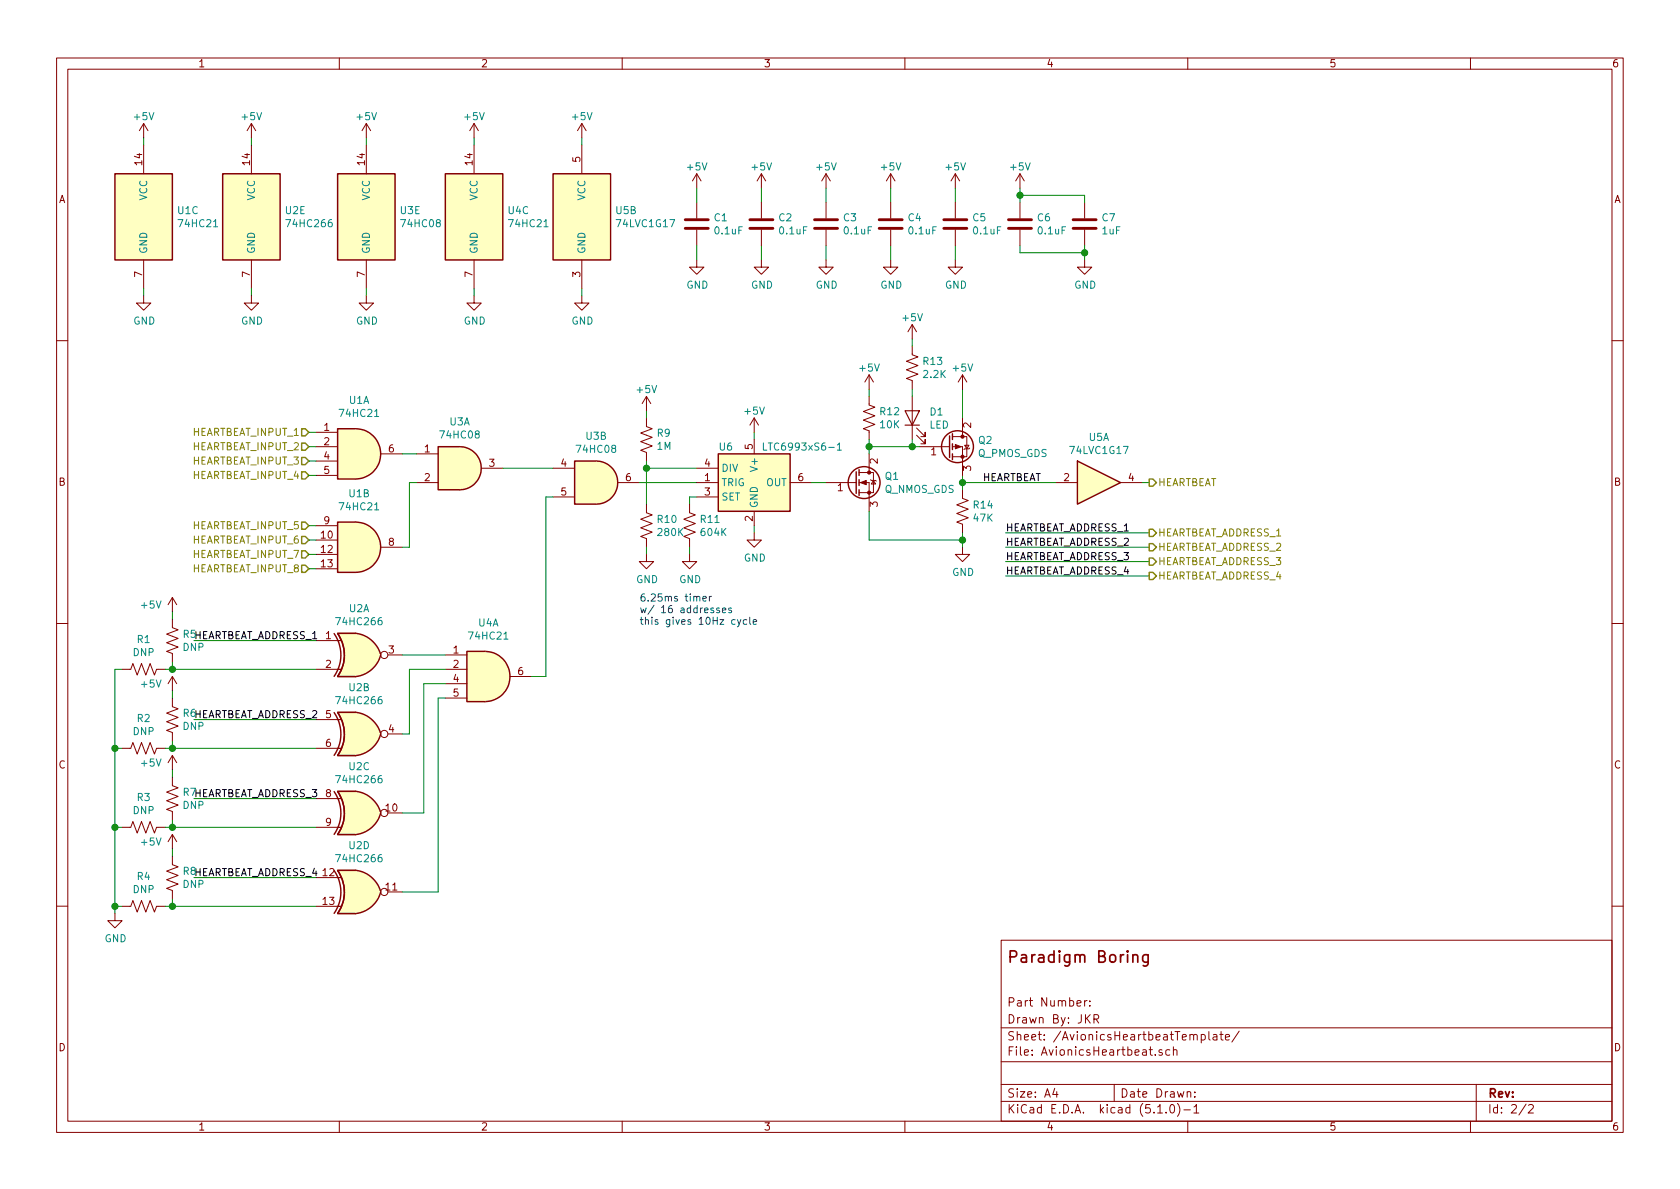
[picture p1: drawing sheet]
<svg xmlns="http://www.w3.org/2000/svg" width="297mm" height="210mm" viewBox="0 0 297 210" stroke-linecap="round" stroke-linejoin="round" font-family="sans-serif">
<g fill="none" stroke="#840000" stroke-width=".18">
<path d="M10 10.3h277v189.9h-277zM12 12.2h273v186.1h-273zM60 10.3v1.9M110 10.3v1.9M160 10.3v1.9M210 10.3v1.9M260 10.3v1.9M25.4 21.8v2.6M25.4 25.6v5.1M25.4 21.8l-.8 1.3M25.4 21.8l.8 1.3M44.4 21.8v2.6"/>
<path d="M44.4 25.6v5.1M44.4 21.8l-.7 1.3M44.4 21.8l.8 1.3M64.8 21.8v2.6M64.8 25.6v5.1M64.8 21.8l-.8 1.3M64.8 21.8l.7 1.3M83.8 21.8v2.6M83.8 25.6v5.1M83.8 21.8l-.7 1.3M83.8 21.8l.8 1.3M102.9 21.8v2.6"/>
<path d="M102.9 25.6v5.1M102.9 21.8l-.8 1.3M102.9 21.8l.7 1.3M123.2 30.7v2.6M123.2 35.8v2.8M123.2 30.7l-.8 1.3M123.2 30.7l.8 1.3M134.6 30.7l-.7 1.3M134.6 30.7v2.6M134.6 35.8v2.8M134.6 30.7l.8 1.3M146 30.7l-.7 1.3"/>
<path d="M146 30.7v2.6M146 35.8v2.8M146 30.7l.8 1.3M157.5 30.7l-.8 1.3M157.5 30.7v2.6M157.5 35.8v2.8M157.5 30.7l.7 1.3M168.9 30.7l-.8 1.3M168.9 30.7v2.6M168.9 35.8v2.8M168.9 30.7l.8 1.3M180.3 30.7l-.7 1.3"/>
<path d="M180.3 30.7v2.6M180.3 35.8v2.8M180.3 30.7l.8 1.3M191.8 35.8v2.8M25.4 52.3v1.3h1.3l-1.3 1.3-1.3-1.3h1.3M25.4 46v5M44.4 52.3v1.3h1.3l-1.3 1.3-1.2-1.3h1.2M44.4 46v5M64.8 52.3v1.3h1.2l-1.2 1.3-1.3-1.3h1.3M64.8 46v5M83.8 52.3v1.3h1.3l-1.3 1.3-1.3-1.3h1.3M83.8 46v5"/>
<path d="M102.9 52.3v1.3h1.2l-1.2 1.3-1.3-1.3h1.3M102.9 46v5M123.2 46v1.2h1.3l-1.3 1.3-1.3-1.3h1.3M123.2 40.6v2.8M134.6 46v1.2h1.3l-1.3 1.3-1.3-1.3h1.3M134.6 40.6v2.8M146 46v1.2h1.3l-1.3 1.3-1.2-1.3h1.2M146 40.6v2.8M157.5 46v1.2h1.2l-1.2 1.3-1.3-1.3h1.3M157.5 40.6v2.8M161.3 57.4v2.5M161.3 57.4l-.8 1.3"/>
<path d="M161.3 57.4l.8 1.3M168.9 46v1.2h1.3l-1.3 1.3-1.3-1.3h1.3M168.9 40.6v2.8M180.3 40.6v2.8M191.8 46v1.2h1.2l-1.2 1.3-1.3-1.3h1.3M191.8 40.6v2.8M10 60.2h2M55.9 76.4h3.8M55.9 79h3.8M114.3 73.9v1.5l1 .4-2 .8 2 .7-2 .8 2 .8-2 .7 1 .4v1.5M114.3 70.1v2.5M114.3 70.1l-.8 1.3"/>
<path d="M114.3 70.1l.8 1.3M133.3 73.9l-.7 1.3M133.3 73.9v2.5M133.3 77.7v2.6M133.3 73.9l.8 1.3M153.7 70.1v1.5l1 .4-2 .8 2 .7-2 .8 2 .8-2 .7 1 .4v1.5M153.7 66.3v2.5M153.7 66.3l-.8 1.3M153.7 66.3l.7 1.3M161.3 61.2v1.5l1 .4-2 .8 2 .7-2 .8 2 .8-2 .7 1 .4v1.5M161.3 70.1v7.6M162.1 77l1.5 1.5v-.8v.8h-.8"/>
<path d="M162.1 75.7l1.5 1.5v-.8v.8h-.8M162.6 79h5M167.7 79h.2M168.4 79h1.8v5.1M168.4 77.2h1.8M170.2 77.2h.7v3.6h-2.5M170.2 66.3l-.8 1.3M170.2 66.3v2.5M170.2 73.9v3.3M170.2 66.3l.7 1.3M170.6 78.7h.7l-.4 .7zM171.4 79.2l-.1 .2h-.7l-.2 .1"/>
<path d="M285 60.2h2M55.9 81.5h3.8M55.9 84.1h3.8M55.9 95.5h3.8M55.9 98h3.8M55.9 93h3.8M67.3 80.3h3.8M67.3 96.8h3.8M73.7 80.3h3.8M73.7 85.3h3.8M85.1 82.8h3.8M97.8 82.8h3.8"/>
<path d="M97.8 87.9h3.8M109.2 85.3h3.8M114.3 89.1v1.6l1 .4-2 .7 2 .8-2 .7 2 .8-2 .8 1 .3v1.6M114.3 98v1.3h1.3l-1.3 1.3-1.3-1.3h1.3M121.9 89.1v1.6l1 .4-2 .7 2 .8-2 .7 2 .8-2 .8 1 .3v1.6M121.9 98v1.3h1.3l-1.3 1.3-1.3-1.3h1.3M123.2 85.3h3.8M123.2 82.8h3.8M123.2 87.9h3.8M133.3 94.2v1.3h1.3l-1.3 1.3-1.2-1.3h1.2M133.3 90.4v2.6M139.7 85.3h3.8"/>
<path d="M146 85.3h5.1M151.2 85.3h.2M151.9 85.3h1.8v5.1M151.9 83.6h1.8M153.7 83.6h.7v3.5h-2.5M153.7 80.3v3.3M153.9 84.8l.2 .2h.7l.1 .1M154.4 85l.4 .6h-.7zM170.2 86.6v1.5l1 .4-2 .8 2 .7-2 .8 2 .8-2 .7 1 .4v1.5M170.2 96.8v1.2h1.2l-1.2 1.3-1.3-1.3h1.3M186.7 85.3h3.8M198.1 85.3h3.8"/>
<path d="M10 110.3h2M21.6 118.4h1.5l.4-1.1 .8 2.1 .7-2.1 .8 2.1 .7-2.1 .8 2.1 .4-1h1.5M30.5 109.5v1.5l1 .4-2 .7 2 .8-2 .8 2 .7-2 .8 1 .4v1.5M30.5 105.7v2.5M30.5 119.6v2.6M30.5 105.7l-.8 1.2M30.5 105.7l.7 1.2M30.5 119.6l-.8 1.3M30.5 119.6l.7 1.3M55.9 100.6h3.8M55.9 118.4h4.4M55.9 113.3h4.4"/>
<path d="M68.6 115.8h2.5M78.7 118.4h3.8M78.7 115.8h3.8M90.2 119.6h3.8M285 110.3h2M21.6 132.3h1.5l.4-1 .8 2 .7-2 .8 2 .7-2 .8 2 .4-1h1.5M30.5 123.4v1.6l1 .3-2 .8 2 .8-2 .7 2 .8-2 .8 1 .3v1.6M30.5 137.4v1.5l1 .4-2 .8 2 .7-2 .8 2 .8-2 .7 1 .4v1.5M30.5 133.6v2.5M30.5 133.6l-.8 1.3M30.5 133.6l.7 1.3M55.9 132.3h4.4"/>
<path d="M55.9 127.2h4.4M68.6 129.8h2.5M78.7 120.9h3.8M78.7 123.4h3.8M21.6 146.3h1.5l.4-1 .8 2 .7-2 .8 2 .7-2 .8 2 .4-1h1.5M30.5 151.4v1.5l1 .4-2 .7 2 .8-2 .8 2 .7-2 .8 1 .4v1.5M30.5 147.6v2.5M30.5 147.6l-.8 1.2M30.5 147.6l.7 1.2M55.9 146.3h4.4M55.9 141.2h4.4M55.9 155.2h4.4"/>
<path d="M68.6 143.8h2.5M68.6 157.7h2.5M10 160.2h2M20.3 161.5v1.3h1.3l-1.3 1.3-1.3-1.3h1.3M21.6 160.3h1.5l.4-1 .8 2 .7-2 .8 2 .7-2 .8 2 .4-1h1.5M55.9 160.3h4.4M177 166.3h108v32h-108zM190.4 177.4l.7-.1v-.3l-.5-.1-.2 .2 .1 .7h.6M191.8 176.9v1M192.2 176.9l-.4 .3M192.7 177.8v.1M192.7 177v.1"/>
<path d="M285 160.2h2M60 198.3v1.9M110 198.3v1.9M160 198.3v1.9M177 194.8h108M177 191.8h108M177 187.8h108M177 181.8h108M186.5 192.5l-.4 1h1M186.8 193v1M193.4 180.2l.7-.1 .2-.2-.2-.4-.7-.1v1.5M193.8 180.2l.5 .7"/>
<path d="M197 191.8v3M204.3 186.5v.1M204.7 196.8h.8M205.5 185.7l-.4-.1-.2 .2 .1 .2 .5 .2v.3h-.6M206.2 196.7v.1M206.8 185.7l-.4-.1-.3 .3 .1 .6 .2 .1 .4-.1M207 195.4l.3-.1a.94 .94 0 0 1 0 1.5 .82 .82 0 0 1-.3-1.4zM207.5 185.7l.2-.1 .4 .1v.9M207.5 185.1v1.5M208.2 195.1a1.71 1.71 0 0 1 0 2.3M209.3 196.3h1.2M209.9 193.2l.2-.2 .4 .1v.9"/>
<path d="M210 198.3v1.9M211.1 195.8l.4-.5v1.5M211.1 196.8h.9M211.3 193.9v.1M211.3 193.1v.1M212.4 183l.4-.1 .3 .3-.1 .6-.2 .1-.4-.1M212.4 182.9v1.5M213.7 182.4v1.3l.3 .2M214.5 183h.6l.1 .9M215.2 183.3l-.5 .1-.2 .2 .2 .3 .5-.1M215.7 182.9h.6M215.9 182.4v1.3l.4 .2"/>
<path d="M216.7 183.4l.7-.1-.1-.3-.4-.1-.2 .2v.7h.6M219.1 182.3l-1.3 2M260 198.3v1.9M261 191.8v6.5M269.8 195.2l-1.2 2M270.3 195.5l.2-.2h.3l.3 .5-.9 1h.9"/>
<circle cx="67.9" cy="115.8" r=".63"/>
<circle cx="67.9" cy="129.8" r=".63"/>
<circle cx="67.9" cy="143.8" r=".63"/>
<circle cx="67.9" cy="157.7" r=".63"/>
</g>
<path d="M200.3 169a.52 .52 0 0 1 .9 .1v1M200.3 168.8v1.3M203 168.8v1.7a.56 .56 0 0 1-.9 .2M203 168.9a.68 .68 0 0 0-.9 .1l-.1 .2 .1 .8 .3 .1 .6-.1" fill="none" stroke="#840000" stroke-width=".3"/>
<g fill="#ffffc2" stroke="#ffffc2" stroke-width=".18">
<path d="M62.9 75.8a4.4 4.4 0 0 1 4.4 4.5 4.4 4.4 0 0 1-4.4 4.4z"/>
<path d="M59.7 75.8h3.2v8.9h-3.2z"/>
<path d="M62.9 92.3a4.4 4.4 0 0 1 4.4 4.5 4.4 4.4 0 0 1-4.4 4.4z"/>
<path d="M59.7 92.3h3.2v8.9h-3.2z"/>
<path d="M20.3 30.7h10.2v15.3h-10.2z"/>
<path d="M39.4 30.7h10.1v15.3h-10.1z"/>
<path d="M62.9 112a5.2 5.2 0 0 1 4.4 3.8l-5 1.3z"/>
<path d="M62.3 114.5l5 1.3a5.2 5.2 0 0 1-4.4 3.9z"/>
<path d="M59.7 119.6h3.2z"/>
<path d="M59.7 112h3.2z"/>
<path d="M59.7 112h3.2v7.6h-3.2a6.7 6.7 0 0 0 0-7.6z"/>
<path d="M62.9 126a5.2 5.2 0 0 1 4.4 3.8l-5 1.3z"/>
<path d="M62.3 128.5l5 1.3a5.2 5.2 0 0 1-4.4 3.8z"/>
<path d="M59.7 133.6h3.2z"/>
<path d="M59.7 126h3.2z"/>
<path d="M59.7 126h3.2v7.6h-3.2a6.7 6.7 0 0 0 0-7.6z"/>
<path d="M62.9 139.9a5.2 5.2 0 0 1 4.4 3.8l-5 1.4z"/>
<path d="M62.3 142.4l5 1.4a5.2 5.2 0 0 1-4.4 3.8z"/>
<path d="M59.7 147.6h3.2z"/>
<path d="M59.7 139.9h3.2z"/>
<path d="M59.7 139.9h3.2v7.7h-3.2a6.7 6.7 0 0 0 0-7.7z"/>
<path d="M62.9 153.9a5.2 5.2 0 0 1 4.4 3.8l-5 1.3z"/>
<path d="M62.3 156.4l5 1.4a5.2 5.2 0 0 1-4.4 3.8z"/>
<path d="M59.7 161.5h3.2z"/>
<path d="M59.7 153.9h3.2z"/>
<path d="M59.7 153.9h3.2v7.6h-3.2a6.7 6.7 0 0 0 0-7.6z"/>
<path d="M85.7 115.2a4.4 4.4 0 0 1 4.5 4.4 4.4 4.4 0 0 1-4.5 4.5z"/>
<path d="M82.5 115.2h3.2v8.9h-3.2z"/>
<path d="M81.3 79a3.8 3.8 0 0 1 3.8 3.8 3.8 3.8 0 0 1-3.8 3.8z"/>
<path d="M77.5 79h3.8v7.6h-3.8z"/>
<path d="M105.4 81.5a3.8 3.8 0 0 1 3.8 3.8 3.8 3.8 0 0 1-3.8 3.8z"/>
<path d="M101.6 81.5h3.8v7.6h-3.8z"/>
<path d="M59.7 30.7h10.1v15.3h-10.1z"/>
<path d="M127 80.3h12.7v10.1h-12.7z"/>
<path d="M78.7 30.7h10.2v15.3h-10.2z"/>
<path d="M190.5 81.5l7.6 3.8-7.6 3.8z"/>
<path d="M97.8 30.7h10.1v15.3h-10.1z"/>
</g>
<g fill="none" stroke="#840000" stroke-width=".25">
<path d="M20.3 30.7h10.2v15.3h-10.2zM39.4 30.7h10.1v15.3h-10.1zM59.7 30.7h10.1v15.3h-10.1zM78.7 30.7h10.2v15.3h-10.2zM97.8 30.7h10.1v15.3h-10.1zM59.7 75.8h3.2a4.4 4.4 0 0 1 4.4 4.5 4.4 4.4 0 0 1-4.4 4.4h-3.2zM77.5 79h3.8a3.8 3.8 0 0 1 3.8 3.8 3.8 3.8 0 0 1-3.8 3.8h-3.8zM167.9 77.1v3.8M168.4 76.7v1M168.4 78.5v1M59.7 92.3h3.2a4.4 4.4 0 0 1 4.4 4.5 4.4 4.4 0 0 1-4.4 4.4h-3.2zM101.6 81.5h3.8a3.8 3.8 0 0 1 3.8 3.8 3.8 3.8 0 0 1-3.8 3.8h-3.8z"/>
<path d="M127 80.3h12.7v10.1h-12.7zM151.4 83.4v3.8M151.9 83.1v1M151.9 84.8v1M151.9 86.6v1M168.4 80.3v1M190.5 81.5l7.6 3.8-7.6 3.8zM59.1 112a6.6 6.6 0 0 1 0 7.6M59.7 112h3.2h-3.2a6.6 6.6 0 0 1 0 7.6h3.2h-3.2M59.7 112a6.6 6.6 0 0 1 0 7.6M62.9 112a5.2 5.2 0 0 1 4.4 3.8M67.3 115.8a5.2 5.2 0 0 1-4.4 3.9"/>
<path d="M82.5 115.2h3.2a4.4 4.4 0 0 1 4.5 4.4 4.4 4.4 0 0 1-4.5 4.5h-3.2zM59.1 126a6.6 6.6 0 0 1 0 7.6M59.1 140a6.6 6.6 0 0 1 0 7.5M59.7 126h3.2h-3.2a6.6 6.6 0 0 1 0 7.6h3.2h-3.2M59.7 139.9h3.2M59.7 126a6.6 6.6 0 0 1 0 7.6M59.7 140a6.6 6.6 0 0 1 0 7.5M62.9 126a5.2 5.2 0 0 1 4.4 3.8M62.9 139.9a5.2 5.2 0 0 1 4.4 3.8M62.9 139.9h-3.2a6.6 6.6 0 0 1 0 7.7h3.2h-3.2M67.3 129.8a5.2 5.2 0 0 1-4.4 3.8M59.1 153.9a6.6 6.6 0 0 1 0 7.6"/>
<path d="M59.7 153.9h3.2M59.7 153.9a6.6 6.6 0 0 1 0 7.6M62.9 153.9a5.2 5.2 0 0 1 4.4 3.8M62.9 153.9h-3.2a6.6 6.6 0 0 1 0 7.6h3.2M67.3 143.8a5.2 5.2 0 0 1-4.4 3.8M67.3 157.8a5.2 5.2 0 0 1-4.4 3.8M59.7 161.5h3.2"/>
<circle cx="169.3" cy="79" r="2.82"/>
<circle cx="152.8" cy="85.3" r="2.82"/>
</g>
<g fill="none" stroke="#848400" stroke-width=".25">
<path d="M53.3 75.8h.7l.6 .6-.6 .7h-.7zM53.3 78.4h.7l.6 .6-.6 .6h-.7zM53.3 80.9h.7l.6 .6-.6 .7h-.7zM53.3 83.4h.7l.6 .7-.6 .6h-.7zM53.3 92.3h.7l.6 .7-.6 .6h-.7zM53.3 94.9h.7l.6 .6-.6 .6h-.7zM53.3 97.4h.7l.6 .6-.6 .7h-.7zM53.3 99.9h.7l.6 .7-.6 .6h-.7zM203.2 93.6h.6l.7 .6-.7 .7h-.6zM203.2 96.1h.6l.7 .7-.7 .6h-.6zM203.2 98.7h.6l.7 .6-.7 .6h-.6zM203.2 84.7h.6l.7 .6-.7 .7h-.6z"/>
<path d="M203.2 101.2h.6l.7 .6-.7 .7h-.6z"/>
</g>
<g fill="none" stroke="#008400" stroke-width=".18">
<path d="M25.4 24.4v1.2M44.4 24.4v1.2M64.8 24.4v1.2M83.8 24.4v1.2M102.9 24.4v1.2M123.2 33.3v2.5M134.6 33.3v2.5M146 33.3v2.5M157.5 33.3v2.5M168.9 33.3v2.5M180.3 33.3v2.5M180.3 34.5h11.5v1.3"/>
<path d="M25.4 51v1.3M44.4 51v1.3M64.8 51v1.3M83.8 51v1.3M102.9 51v1.3M123.2 43.4v2.6M134.6 43.4v2.6M146 43.4v2.6M157.5 43.4v2.6M161.3 59.9v1.3M168.9 43.4v2.6M180.3 43.4v1.3h11.5"/>
<path d="M191.8 43.4v2.6M54.6 76.4h1.3M54.6 79h1.3M114.3 72.6v1.3M133.3 76.4v1.3M153.7 79h8.9M153.7 68.8v1.3M153.7 77.7v2.6M161.3 68.8v1.3M161.3 77.7v1.3M170.2 68.8v5.1M54.6 81.5h1.3"/>
<path d="M54.6 84.1h1.3M54.6 93h1.3M54.6 95.5h1.3M54.6 98h1.3M71.1 80.3h2.6M73.7 85.3h-1.3v11.5h-1.3M88.9 82.8h8.9M97.8 87.9h-1.3v31.7h-2.5M113 85.3h10.2M114.3 82.8h8.9M114.3 81.5v7.6M114.3 96.8v1.2"/>
<path d="M121.9 96.8v1.2M123.2 87.9h-1.3v1.2M133.3 93v1.2M143.5 85.3h2.5M153.7 90.4v5.1h16.5M170.2 85.3h16.5M170.2 84.1v2.5M170.2 94.2v2.6M177.8 94.2h25.4M177.8 96.8h25.4M177.8 99.3h25.4M201.9 85.3h1.3"/>
<path d="M21.6 118.4h-1.3v43.1M29.2 118.4h26.7M30.5 108.2v1.3M30.5 117.1v1.3M34.3 113.3h21.6M54.6 100.6h1.3M71.1 115.8h7.6M78.7 118.4h-6.3v11.4h-1.3M177.8 101.8h25.4M20.3 132.3h1.3M29.2 132.3h26.7M30.5 122.2v1.2"/>
<path d="M30.5 131.1v1.2M30.5 136.1v1.3M34.3 127.2h21.6M78.7 120.9h-3.8v22.9h-3.8M78.7 123.4h-1.2v34.3h-6.4M20.3 146.3h1.3M29.2 146.3h26.7M30.5 145v1.3M30.5 150.1v1.3M30.5 159v1.3M34.3 155.2h21.6M34.3 141.2h21.6"/>
<path d="M20.3 160.3h1.3M29.2 160.3h26.7"/>
</g>
<g fill="#008400" stroke="#008400" stroke-width=".25">
<circle cx="20.3" cy="160.3" r=".51"/>
<circle cx="20.3" cy="146.3" r=".51"/>
<circle cx="20.3" cy="132.3" r=".51"/>
<circle cx="30.5" cy="160.3" r=".51"/>
<circle cx="30.5" cy="118.4" r=".51"/>
<circle cx="30.5" cy="132.3" r=".51"/>
<circle cx="30.5" cy="146.3" r=".51"/>
<circle cx="114.3" cy="82.8" r=".51"/>
<circle cx="153.7" cy="79" r=".51"/>
<circle cx="170.2" cy="95.5" r=".51"/>
<circle cx="180.3" cy="34.5" r=".51"/>
<circle cx="191.8" cy="44.7" r=".51"/>
<circle cx="170.2" cy="85.3" r=".51"/>
<circle cx="161.3" cy="79" r=".51"/>
</g>
<path d="M124.3 105.9l.6-.1-.1-.3h-.3l-.2 .1v.6h.5M125.4 105.5v.8M125.8 105.5l-.4 .2M127.2 107.6l-.3-.1-.2 .2 .1 .2 .4 .1v.3h-.5M127.7 107.9l.6-.1v-.2l-.4-.1-.2 .2 .1 .6h.5M129.3 107.6l-.3-.1-.2 .2 .1 .2 .4 .1v.3h-.5M130.4 109.6l.3 .8M131 109.6l-.4 1.1-.2 .1M132 109.6h-.4l-.2 .2 .1 .6h.5M132.6 109.1v1.1l.1 .2M133.2 110l.6-.1-.1-.3h-.4l-.1 .1v.7h.5" fill="none" stroke="#0000c2" stroke-width=".18"/>
<path d="M135 78.3v1.3h.6M148.1 78.7l.3-.4v1.3M148.1 79.6h.7" fill="none" stroke="#008484" stroke-width=".18"/>
<g fill="#840000" stroke="#840000" stroke-width=".18">
<path d="M168.9 78.6l1 .4-1 .4z"/>
<path d="M152.1 85.3l1.1-.3v.7z"/>
<circle cx="170.2" cy="80.8" r=".28"/>
<circle cx="170.2" cy="77.2" r=".28"/>
<circle cx="153.7" cy="87.1" r=".28"/>
<circle cx="153.7" cy="83.6" r=".28"/>
</g>
<g fill="none" stroke="#840000" stroke-width=".51">
<path d="M121.2 38.9h4M132.6 38.9h4.1M144 38.9h4.1M155.4 38.9h4.1M166.9 38.9h4M178.3 38.9h4.1M189.7 38.9h4.1M121.2 40.4h4M132.6 40.4h4.1M144 40.4h4.1M155.4 40.4h4.1M166.9 40.4h4"/>
<path d="M178.3 40.4h4.1M189.7 40.4h4.1"/>
</g>
<path d="M160 72.6h2.6l-1.3 2.6zM160 75.2h2.6" fill="none" stroke="#840000" stroke-width=".2"/>
<text font-size="2.8" fill="#840000" x="178" y="170.3">Paradigm Boring</text>
<g font-size="2.1" fill="#840000">
<text x="178" y="178">Part Number:</text>
<text x="178" y="184">Sheet: /AvionicsHeartbeatTemplate/</text>
<text x="178" y="181">Drawn By: JKR</text>
<text x="178" y="186.7">File: AvionicsHeartbeat.sch</text>
<text x="178" y="196.9">KiCad E.D.A. kicad (5.1.0)-1</text>
<text x="178" y="194.1">Size: A4</text>
<text x="198" y="194.1">Date Drawn:</text>
<text x="263" y="194.1">Rev:</text>
<text x="263" y="196.9">Id: 2/2</text>
</g>
<g font-size="1.8" fill="#840000">
<text x="35" y="11.9">1</text>
<text x="85" y="11.9">2</text>
<text x="135" y="11.9">3</text>
<text x="185" y="11.9">4</text>
<text x="235" y="11.9">5</text>
<text x="285" y="11.9">6</text>
<text x="25.1" y="29.2" transform="rotate(-90 25.1 29.2)">14</text>
<text x="44.2" y="29.2" transform="rotate(-90 44.2 29.2)">14</text>
<text x="64.5" y="29.2" transform="rotate(-90 64.5 29.2)">14</text>
<text x="83.6" y="29.2" transform="rotate(-90 83.6 29.2)">14</text>
<text x="102.6" y="28.7" transform="rotate(-90 102.6 28.7)">5</text>
<text x="10.4" y="35.9">A</text>
<text x="285.4" y="35.9">A</text>
<text x="25.1" y="49" transform="rotate(-90 25.1 49)">7</text>
<text x="44.2" y="49" transform="rotate(-90 44.2 49)">7</text>
<text x="64.5" y="49" transform="rotate(-90 64.5 49)">7</text>
<text x="83.6" y="49" transform="rotate(-90 83.6 49)">7</text>
<text x="102.6" y="49" transform="rotate(-90 102.6 49)">3</text>
<text x="57.3" y="76.2">1</text>
<text x="171.7" y="75.7" transform="rotate(-90 171.7 75.7)">2</text>
<text x="57.3" y="78.7">2</text>
<text x="57.3" y="81.3">4</text>
<text x="57.3" y="83.8">5</text>
<text x="68.7" y="80">6</text>
<text x="75.1" y="80">1</text>
<text x="86.5" y="82.5">3</text>
<text x="99.2" y="82.5">4</text>
<text x="124.6" y="82.5">4</text>
<text x="133.1" y="79.5" transform="rotate(-90 133.1 79.5)">5</text>
<text x="155.2" y="82" transform="rotate(-90 155.2 82)">2</text>
<text x="164.6" y="80.5">1</text>
<text x="171.7" y="83.3" transform="rotate(-90 171.7 83.3)">3</text>
<text x="10.4" y="85.9">B</text>
<text x="75.1" y="85.1">2</text>
<text x="99.2" y="87.6">5</text>
<text x="110.6" y="85.1">6</text>
<text x="124.6" y="85.1">1</text>
<text x="124.6" y="87.6">3</text>
<text x="141.1" y="85.1">6</text>
<text x="148.1" y="86.9">1</text>
<text x="155.2" y="89.6" transform="rotate(-90 155.2 89.6)">3</text>
<text x="188.1" y="85.1">2</text>
<text x="199.5" y="85.1">4</text>
<text x="285.4" y="85.9">B</text>
<text x="56.8" y="95.2">10</text>
<text x="57.3" y="92.7">9</text>
<text x="133.1" y="92.2" transform="rotate(-90 133.1 92.2)">2</text>
<text x="56.8" y="97.8">12</text>
<text x="56.8" y="100.3">13</text>
<text x="68.7" y="96.5">8</text>
<text x="57.6" y="113">1</text>
<text x="57.6" y="118.1">2</text>
<text x="68.7" y="115.6">3</text>
<text x="80.2" y="115.6">1</text>
<text x="80.2" y="118.1">2</text>
<text x="91.6" y="119.4">6</text>
<text x="80.2" y="120.6">4</text>
<text x="80.2" y="123.2">5</text>
<text x="57.6" y="127">5</text>
<text x="68.7" y="129.5">4</text>
<text x="10.4" y="135.9">C</text>
<text x="57.6" y="132.1">6</text>
<text x="285.4" y="135.9">C</text>
<text x="57.6" y="141">8</text>
<text x="68.2" y="143.5">10</text>
<text x="57.6" y="146">9</text>
<text x="57.1" y="154.9">12</text>
<text x="57.1" y="160">13</text>
<text x="68.2" y="157.5">11</text>
<text x="10.4" y="185.9">D</text>
<text x="285.4" y="185.9">D</text>
<text x="35" y="199.9">1</text>
<text x="85" y="199.9">2</text>
<text x="135" y="199.9">3</text>
<text x="185" y="199.9">4</text>
<text x="235" y="199.9">5</text>
<text x="285" y="199.9">6</text>
</g>
<g font-size="1.8" fill="#008484">
<text x="23.8" y="21.3">+5V</text>
<text x="42.8" y="21.3">+5V</text>
<text x="63.2" y="21.3">+5V</text>
<text x="82.2" y="21.3">+5V</text>
<text x="101.3" y="21.3">+5V</text>
<text x="26" y="35.5" transform="rotate(-90 26 35.5)">VCC</text>
<text x="45.1" y="35.5" transform="rotate(-90 45.1 35.5)">VCC</text>
<text x="65.4" y="35.5" transform="rotate(-90 65.4 35.5)">VCC</text>
<text x="84.5" y="35.5" transform="rotate(-90 84.5 35.5)">VCC</text>
<text x="103.5" y="35.5" transform="rotate(-90 103.5 35.5)">VCC</text>
<text x="121.6" y="30.1">+5V</text>
<text x="133" y="30.1">+5V</text>
<text x="144.4" y="30.1">+5V</text>
<text x="155.9" y="30.1">+5V</text>
<text x="167.3" y="30.1">+5V</text>
<text x="178.7" y="30.1">+5V</text>
<text x="31.5" y="37.9">U1C</text>
<text x="31.8" y="40.2">74HC21</text>
<text x="50.5" y="37.9">U2E</text>
<text x="51" y="40.2">74HC266</text>
<text x="70.8" y="37.9">U3E</text>
<text x="71.2" y="40.2">74HC08</text>
<text x="89.9" y="37.9">U4C</text>
<text x="90.2" y="40.2">74HC21</text>
<text x="108.9" y="37.9">U5B</text>
<text x="109.2" y="40.2">74LVC1G17</text>
<text x="126.3" y="39.1">C1</text>
<text x="126.5" y="41.4">0.1uF</text>
<text x="137.7" y="39.1">C2</text>
<text x="137.9" y="41.4">0.1uF</text>
<text x="149.2" y="39.1">C3</text>
<text x="149.4" y="41.4">0.1uF</text>
<text x="160.6" y="39.1">C4</text>
<text x="160.8" y="41.4">0.1uF</text>
<text x="172" y="39.1">C5</text>
<text x="172.2" y="41.4">0.1uF</text>
<text x="183.5" y="39.1">C6</text>
<text x="183.6" y="41.4">0.1uF</text>
<text x="194.9" y="39.1">C7</text>
<text x="194.9" y="41.4">1uF</text>
<text x="26" y="45" transform="rotate(-90 26 45)">GND</text>
<text x="45.1" y="45" transform="rotate(-90 45.1 45)">GND</text>
<text x="65.4" y="45" transform="rotate(-90 65.4 45)">GND</text>
<text x="84.5" y="45" transform="rotate(-90 84.5 45)">GND</text>
<text x="103.5" y="45" transform="rotate(-90 103.5 45)">GND</text>
<text x="121.4" y="51">GND</text>
<text x="132.8" y="51">GND</text>
<text x="144.2" y="51">GND</text>
<text x="155.7" y="51">GND</text>
<text x="167.1" y="51">GND</text>
<text x="189.9" y="51">GND</text>
<text x="23.6" y="57.4">GND</text>
<text x="42.6" y="57.4">GND</text>
<text x="62.9" y="57.4">GND</text>
<text x="82" y="57.4">GND</text>
<text x="101" y="57.4">GND</text>
<text x="159.7" y="56.8">+5V</text>
<text x="152.1" y="65.7">+5V</text>
<text x="163.3" y="64.5">R13</text>
<text x="168.6" y="65.7">+5V</text>
<text x="61.7" y="71.4">U1A</text>
<text x="112.7" y="69.5">+5V</text>
<text x="163.4" y="66.8">2.2K</text>
<text x="60.3" y="73.7">74HC21</text>
<text x="78.1" y="77.5">74HC08</text>
<text x="79.5" y="75.2">U3A</text>
<text x="103.7" y="77.8">U3B</text>
<text x="116.2" y="77.2">R9</text>
<text x="131.7" y="73.3">+5V</text>
<text x="155.7" y="73.4">R12</text>
<text x="155.7" y="75.7">10K</text>
<text x="164.3" y="75.8">LED</text>
<text x="164.5" y="73.5">D1</text>
<text x="192.6" y="78">U5A</text>
<text x="102.2" y="80.1">74HC08</text>
<text x="116.2" y="79.5">1M</text>
<text x="127.2" y="79.7">U6</text>
<text x="127.5" y="83.4">DIV</text>
<text x="134" y="83" transform="rotate(-90 134 83)">V+</text>
<text x="135.8" y="79.7">LTC6993xS6-1</text>
<text x="172.9" y="80.8">Q_PMOS_GDS</text>
<text x="173.1" y="78.5">Q2</text>
<text x="189.4" y="80.3">74LVC1G17</text>
<text x="61.7" y="87.9">U1B</text>
<text x="127.5" y="86">TRIG</text>
<text x="127.5" y="88.5">SET</text>
<text x="134" y="89.9" transform="rotate(-90 134 89.9)">GND</text>
<text x="135.5" y="86">OUT</text>
<text x="156.4" y="87.2">Q_NMOS_GDS</text>
<text x="156.5" y="84.9">Q1</text>
<text x="172.2" y="89.9">R14</text>
<text x="60.3" y="90.2">74HC21</text>
<text x="116.3" y="92.5">R10</text>
<text x="116.4" y="94.8">280K</text>
<text x="123.9" y="92.5">R11</text>
<text x="124.1" y="94.8">604K</text>
<text x="172.2" y="92.2">47K</text>
<text x="131.5" y="99.3">GND</text>
<text x="168.4" y="101.8">GND</text>
<text x="25.1" y="107.6">+5V</text>
<text x="112.5" y="103.1">GND</text>
<text x="120.1" y="103.1">GND</text>
<text x="24.3" y="113.7">R1</text>
<text x="32.4" y="112.8">R5HEARTBEAT_ADDRESS_1</text>
<text x="59.8" y="110.6">74HC266</text>
<text x="61.7" y="108.2">U2A</text>
<text x="83.1" y="113.1">74HC21</text>
<text x="84.6" y="110.8">U4A</text>
<text x="23.5" y="116">DNP</text>
<text x="32.4" y="115.1">DNP</text>
<text x="25.1" y="121.6">+5V</text>
<text x="59.8" y="124.5">74HC266</text>
<text x="61.7" y="122.2">U2B</text>
<text x="23.5" y="130">DNP</text>
<text x="24.3" y="127.7">R2</text>
<text x="32.4" y="129.1">DNP</text>
<text x="32.4" y="126.8">R6HEARTBEAT_ADDRESS_2</text>
<text x="25.1" y="135.6">+5V</text>
<text x="61.7" y="136.2">U2C</text>
<text x="23.5" y="144">DNP</text>
<text x="24.3" y="141.7">R3</text>
<text x="32.4" y="143">DNP</text>
<text x="32.4" y="140.7">R7HEARTBEAT_ADDRESS_3</text>
<text x="59.8" y="138.5">74HC266</text>
<text x="25.1" y="149.5">+5V</text>
<text x="24.3" y="155.6">R4</text>
<text x="32.4" y="154.7">R8HEARTBEAT_ADDRESS_4</text>
<text x="59.8" y="152.5">74HC266</text>
<text x="61.7" y="150.2">U2D</text>
<text x="23.5" y="157.9">DNP</text>
<text x="32.4" y="157">DNP</text>
<text x="18.5" y="166.6">GND</text>
</g>
<g font-size="1.8" fill="#848400">
<text x="33.9" y="77.1">HEARTBEAT_INPUT_1</text>
<text x="33.9" y="79.6">HEARTBEAT_INPUT_2</text>
<text x="33.9" y="82.2">HEARTBEAT_INPUT_3</text>
<text x="33.9" y="84.7">HEARTBEAT_INPUT_4</text>
<text x="204.7" y="86">HEARTBEAT</text>
<text x="33.9" y="93.6">HEARTBEAT_INPUT_5</text>
<text x="204.7" y="94.9">HEARTBEAT_ADDRESS_1</text>
<text x="33.9" y="96.1">HEARTBEAT_INPUT_6</text>
<text x="33.9" y="98.7">HEARTBEAT_INPUT_7</text>
<text x="33.9" y="101.2">HEARTBEAT_INPUT_8</text>
<text x="204.7" y="97.4">HEARTBEAT_ADDRESS_2</text>
<text x="204.7" y="99.9">HEARTBEAT_ADDRESS_3</text>
<text x="204.7" y="102.5">HEARTBEAT_ADDRESS_4</text>
</g>
<g font-size="1.8">
<text x="173.3" y="85.1">HEARTBEAT</text>
<text x="177.8" y="94">HEARTBEAT_ADDRESS_1</text>
<text x="177.8" y="96.5">HEARTBEAT_ADDRESS_2</text>
<text x="177.8" y="99.1">HEARTBEAT_ADDRESS_3</text>
<text x="177.8" y="101.6">HEARTBEAT_ADDRESS_4</text>
</g>
<g font-size="1.8" fill="#0000c2">
<text x="113" y="106.4">6.25ms timer</text>
<text x="113" y="108.4">w/ 16 addresses</text>
<text x="113" y="110.5">this gives 10Hz cycle</text>
</g>
</svg>
